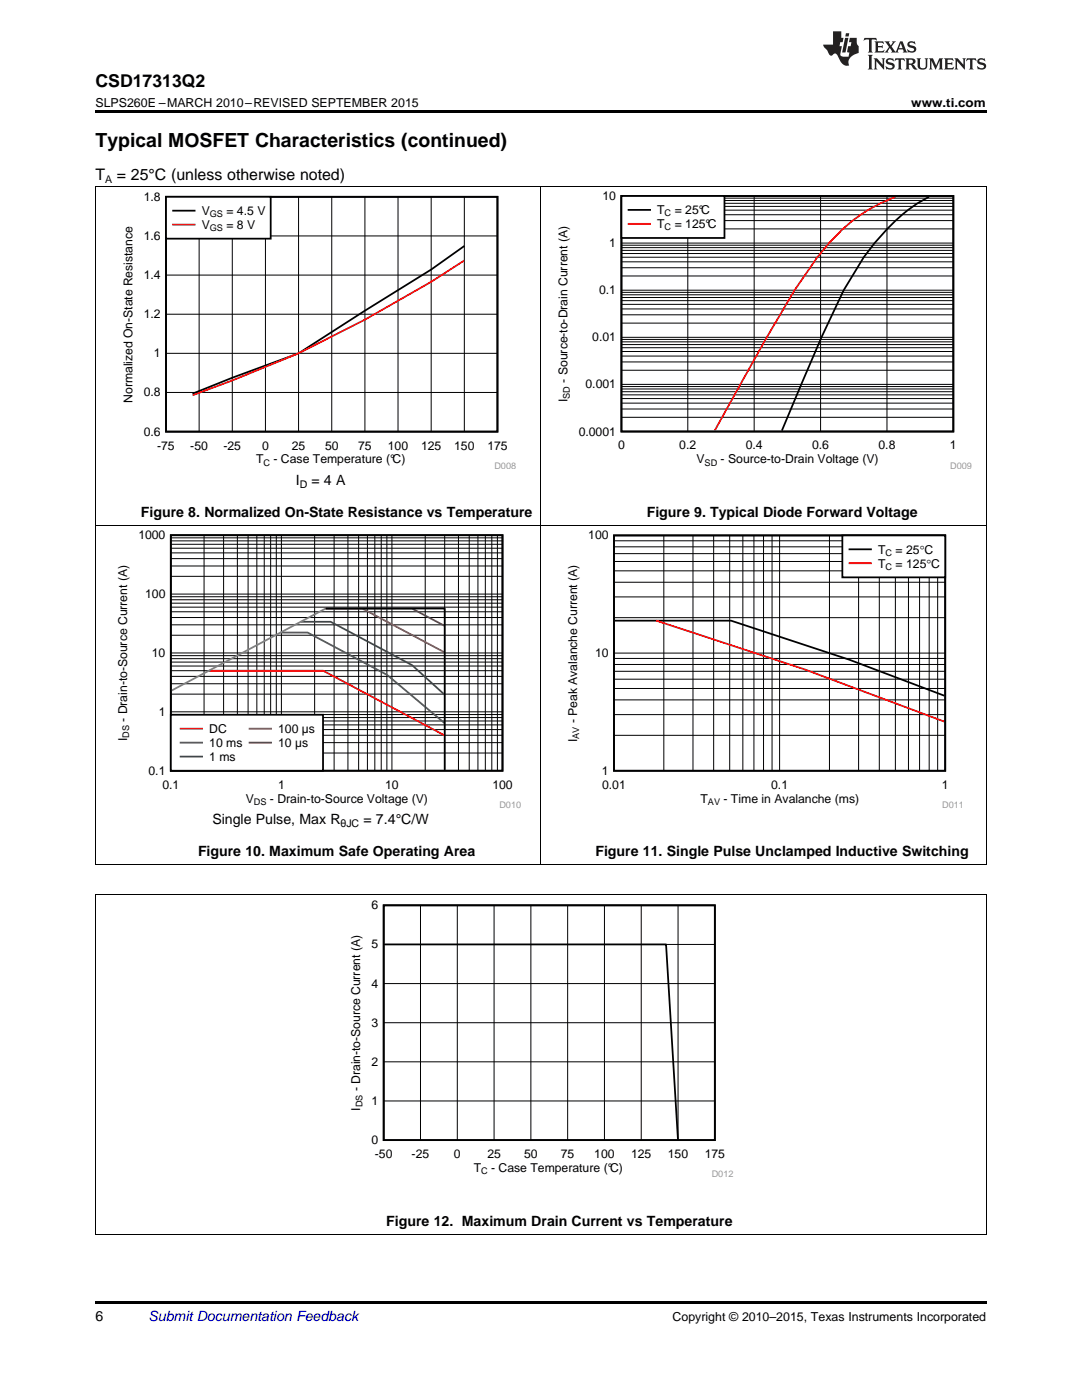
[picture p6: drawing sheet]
<svg xmlns="http://www.w3.org/2000/svg" width="216mm" height="279mm" viewBox="0 0 216 279" stroke-linecap="round" stroke-linejoin="round" font-family="sans-serif">
<path d="M19 246.3h.2zM196.7 246.3h.1zM19 259.7h177.8v.5h-177.8z" fill="#000"/>
<path d="M19.1 178.6v67.7M196.8 178.6v67.7M19 246.3h177.8" fill="none" stroke="#000" stroke-width=".2"/>
<path d="M69.6 179.7h76.7v55.3h-76.7z" fill-rule="evenodd" fill="#fff"/>
<path d="M76.6 180.7h66v46.8h-66zM76.7 188.5h56.2l2.4 38.9" fill="none" stroke="#000" stroke-width=".35"/>
<g fill="none" stroke="#000" stroke-width=".2">
<path d="M19.1 105v67.6M107.9 105v67.6M196.8 105v67.6M19 178.6h177.8M19 172.6h177.8M76.6 196.3h66.1M76.6 188.5h66.1M83.9 180.7v46.8M91.2 180.7v46.8M98.6 180.7v46.8M105.9 180.7v46.8M113.3 180.7v46.8"/>
<path d="M120.6 180.7v46.8M128 180.7v46.8M135.3 180.7v46.8M76.6 219.7h66.1M76.6 211.9h66.1M76.6 204.1h66.1"/>
</g>
<path d="M23 105.9h80.9v55.4h-80.9z" fill-rule="evenodd" fill="#fff"/>
<path d="M34.1 106.8h66.2v47h-66.2zM65 121.4h23.7v32.2" fill="none" stroke="#000" stroke-width=".35"/>
<g fill="none" stroke="#000" stroke-width=".2">
<path d="M34.1 119.7h66.2M34.1 119.1h66.2M34.1 118.6h66.2M34.1 115h66.2M34.1 113h66.2M34.1 111.5h66.2M34.1 110.3h66.2M34.1 109.4h66.2M34.1 108.6h66.2M34.1 107.9h66.2M34.1 107.3h66.2M40.7 106.8v47"/>
<path d="M44.6 106.8v47M47.4 106.8v47M49.5 106.8v47M51.2 106.8v47M52.7 106.8v47M54 106.8v47M55.1 106.8v47M56.2 106.8v47M62.8 106.8v47M66.7 106.8v47M69.4 106.8v47M71.6 106.8v47"/>
<path d="M73.3 106.8v47M74.8 106.8v47M76.1 106.8v47M77.2 106.8v47M78.2 106.8v47M84.8 106.8v47M88.7 106.8v47M91.5 106.8v47M93.6 106.8v47M95.4 106.8v47M96.8 106.8v47M98.1 106.8v47"/>
<path d="M99.2 106.8v47M34.1 138.5h66.2M34.1 136.5h66.2M34.1 135h66.2M34.1 133.9h66.2M34.1 132.9h66.2M34.1 132.1h66.2M34.1 131.5h66.2M34.1 130.9h66.2M34.1 130.3h66.2M34.1 126.8h66.2M34.1 124.7h66.2"/>
<path d="M34.1 123.2h66.2M34.1 122.1h66.2M34.1 121.2h66.2M34.1 120.4h66.2M34.1 150.3h66.2M34.1 148.2h66.2M34.1 146.7h66.2M34.1 145.6h66.2M34.1 144.7h66.2M34.1 143.9h66.2M34.1 143.2h66.2M34.1 142.6h66.2"/>
<path d="M34.1 142.1h66.2"/>
</g>
<path d="M41.7 133.9h22.8l24.2 12.9" fill="none" stroke="#f00" stroke-width=".35"/>
<path d="M56 126.2h5.4l15.8 8.5 11.5 9.6" fill="none" stroke="#295c75" stroke-width=".35"/>
<path d="M60 124.1h6l16.2 8.7 6.5 5.9" fill="none" stroke="#286b49" stroke-width=".35"/>
<path d="M65 121.4h7.3l16.4 8.8" fill="none" stroke="#9e3a3a" stroke-width=".35"/>
<path d="M65 121.4h17.2l6.5 3.5" fill="none" stroke="#68275f" stroke-width=".35"/>
<path d="M65 121.4l-30.8 16.4" fill="none" stroke="#808080" stroke-width=".35"/>
<path d="M34.1 142.6h30.4v11.2h-30.4z" fill-rule="evenodd" fill="#fff"/>
<path d="M34.1 142.6h30.4v11.2h-30.4z" fill="none" stroke="#000" stroke-width=".35"/>
<path d="M36 145.4h4.3" fill="none" stroke="#f00" stroke-width=".35"/>
<path d="M36 148.2h4.3" fill="none" stroke="#295c75" stroke-width=".35"/>
<path d="M36 151h4.3" fill="none" stroke="#286b49" stroke-width=".35"/>
<path d="M49.8 145.4h4.3" fill="none" stroke="#9e3a3a" stroke-width=".35"/>
<path d="M49.8 148.2h4.3" fill="none" stroke="#68275f" stroke-width=".35"/>
<path d="M112.8 105.9h79.2v55.4h-79.2z" fill-rule="evenodd" fill="#fff"/>
<path d="M122.5 106.9h66.1v46.9h-66.1zM122.7 123.9h23.2l23.6 7.8 18.9 7.1" fill="none" stroke="#000" stroke-width=".35"/>
<g fill="none" stroke="#000" stroke-width=".2">
<path d="M122.5 119.1h66.1M122.5 116.2h66.1M122.5 113.9h66.1M122.5 112.1h66.1M122.5 110.5h66.1M122.5 109.1h66.1M122.5 107.9h66.1M132.5 106.9v46.9M138.3 106.9v46.9M142.4 106.9v46.9M145.6 106.9v46.9M148.2 106.9v46.9"/>
<path d="M150.4 106.9v46.9M152.4 106.9v46.9M154.1 106.9v46.9M155.6 106.9v46.9M165.5 106.9v46.9M171.3 106.9v46.9M175.5 106.9v46.9M178.7 106.9v46.9M181.3 106.9v46.9M183.5 106.9v46.9M185.4 106.9v46.9M187.1 106.9v46.9"/>
<path d="M122.5 139.7h66.1M122.5 137.4h66.1M122.5 135.5h66.1M122.5 134h66.1M122.5 132.6h66.1M122.5 131.4h66.1M122.5 130.3h66.1M122.5 123.3h66.1M122.5 146.7h66.1M122.5 142.6h66.1"/>
</g>
<path d="M130.9 123.9l29.5 9.6 28 10.5" fill="none" stroke="#f00" stroke-width=".35"/>
<path d="M168.1 106.9h20.5v8.3h-20.5z" fill-rule="evenodd" fill="#fff"/>
<path d="M168.1 106.9h20.5v8.3h-20.5zM169.5 109.6h4.3" fill="none" stroke="#000" stroke-width=".35"/>
<path d="M169.5 112.4h4.3" fill="none" stroke="#f00" stroke-width=".35"/>
<path d="M19.1 37.2v67.8M107.9 37.2v67.8M196.8 37.2v67.8M19 104.9h177.8" fill="none" stroke="#000" stroke-width=".2"/>
<path d="M24.1 38.4h78.8v55.2h-78.8z" fill-rule="evenodd" fill="#fff"/>
<path d="M33.1 39.3h66.2v46.8h-66.2zM92.7 49.1l-6.7 4.7-13.2 8.2-13.2 8.5-13.2 4.9-8 3.2" fill="none" stroke="#000" stroke-width=".35"/>
<g fill="none" stroke="#000" stroke-width=".2">
<path d="M39.7 39.3v46.8M46.4 39.3v46.8M53 39.3v46.8M59.6 39.3v46.8M66.2 39.3v46.8M72.8 39.3v46.8M79.4 39.3v46.8M86 39.3v46.8M92.7 39.3v46.8M33.1 54.9h66.2M33.1 47.1h66.2M33.1 78.3h66.2"/>
<path d="M33.1 70.5h66.2M33.1 62.7h66.2"/>
</g>
<path d="M92.7 52l-6.7 4.2-13.2 7.6-13.2 6.7-13.2 5.4-8 3" fill="none" stroke="#f00" stroke-width=".35"/>
<path d="M33.1 39.3h20.9v8.3h-20.9z" fill-rule="evenodd" fill="#fff"/>
<path d="M33.1 39.3h20.9v8.3h-20.9zM34.5 42h4.3" fill="none" stroke="#000" stroke-width=".35"/>
<path d="M34.5 44.8h4.3" fill="none" stroke="#f00" stroke-width=".35"/>
<path d="M110.9 38.2h83v55.4h-83z" fill-rule="evenodd" fill="#fff"/>
<path d="M124 39.1h66.2v47h-66.2zM185.4 39.3a34.1 34.1 0 0 0-10.9 9.2l-2.1 2.8-4 6.6-4.5 9.4-7.9 18.6" fill="none" stroke="#000" stroke-width=".35"/>
<g fill="none" stroke="#000" stroke-width=".2">
<path d="M124 39.5h66.2M137.2 39.1v47M150.5 39.1v47M163.7 39.1v47M177 39.1v47M124 59.4h66.2M124 58.8h66.2M124 58.3h66.2M124 57.9h66.2M124 55.1h66.2M124 53.4h66.2M124 52.3h66.2"/>
<path d="M124 51.3h66.2M124 50.6h66.2M124 50h66.2M124 49.4h66.2M124 48.9h66.2M124 48.5h66.2M124 45.7h66.2M124 44h66.2M124 42.9h66.2M124 41.9h66.2M124 41.2h66.2M124 40.6h66.2"/>
<path d="M124 40h66.2M124 79.5h66.2M124 78.8h66.2M124 78.2h66.2M124 77.6h66.2M124 77.1h66.2M124 76.7h66.2M124 73.9h66.2M124 72.2h66.2M124 71.1h66.2M124 70.2h66.2M124 69.4h66.2"/>
<path d="M124 68.8h66.2M124 68.2h66.2M124 67.7h66.2M124 67.3h66.2M124 64.5h66.2M124 62.8h66.2M124 61.7h66.2M124 60.7h66.2M124 60h66.2M124 83.3h66.2M124 81.6h66.2M124 80.5h66.2"/>
</g>
<path d="M178.7 39.3a33.6 33.6 0 0 0-15.6 12l-4.6 6.6-5.5 9.4-10.4 18.6" fill="none" stroke="#f00" stroke-width=".35"/>
<path d="M124 39.1h20.6v8.4h-20.6z" fill-rule="evenodd" fill="#fff"/>
<path d="M124 39.1h20.6v8.4h-20.6zM125.4 41.9h4.3" fill="none" stroke="#000" stroke-width=".35"/>
<path d="M125.4 44.7h4.3" fill="none" stroke="#f00" stroke-width=".35"/>
<path d="M19 37.2h177.8" fill="none" stroke="#000" stroke-width=".2"/>
<path d="M19 22h177.8v.5h-177.8z" fill="#000"/>
<g fill="#231f20">
<path d="M172.5 7.6l-.1 .5 .4-.2h.6v.1v2.1l-.2 .4h.9l-.2-.4v-2.1l.1-.1h.5l.5 .2-.2-.5zM174.5 8.3l.2 .3v1.5l-.2 .4h1.8l.2-.6a1.04 1.04 0 0 1-1.3 .2v-.7h.6l.3 .2v-.6l-.3 .2h-.6v-.6l.8-.1 .4 .3-.2-.5zM176.5 8.3l.9 1.1-.9 1.1h.8l-.2-.2 .4-.7 .5 .7-.2 .2h1.5l-.2-.2 .2-.4h.9l.1 .4-.2 .2h1l-.3-.3-.7-1.9h-.5l-.9 2-.8-1 .9-1h-.8l.1 .3-.4 .5-.3-.6 .1-.2zM179.7 8.6l.4 1h-.7zM181.3 8.4a.63 .63 0 0 0-.2 .7 .63 .63 0 0 0 .6 .4l.6 .2 .1 .2a.75 .75 0 0 1-.7 .4 .75 .75 0 0 1-.6-.5l.1 .7 .1-.1a1.11 1.11 0 0 0 1.5-.6 1.13 1.13 0 0 0-1.2-.8l-.1-.4a1.04 1.04 0 0 1 1.2 .2l-.2-.5-.2 .1-.4-.2zM173.2 10.9l.2 .4v2.2l-.2 .4h1l-.3-.4v-2.2l.3-.4zM174.3 11.6l.3 .4v1.5l-.3 .4h.8l-.2-.4v-1.3l1.5 1.7v-1.9l.2-.4h-.7l.2 .4v.9l-1.1-1.3zM177 11.8a.62 .62 0 0 0-.2 .7 .62 .62 0 0 0 .6 .4l.6 .1 .1 .3a.76 .76 0 0 1-.7 .3 .76 .76 0 0 1-.7-.4l.2 .7 .1-.1a1.11 1.11 0 0 0 1.5-.6 1.13 1.13 0 0 0-1.2-.8l-.1-.4a1.04 1.04 0 0 1 1.2 .2l-.2-.6-.2 .1-.5-.1zM178.7 11.6l-.2 .6a.61 .61 0 0 1 .8-.3v1.6l-.2 .4h.9l-.2-.4v-1.6a.63 .63 0 0 1 .7 .3l-.1-.6zM180.6 11.6l.3 .4v1.5l-.3 .4h1l-.2-.2-.1-.8 .6 .2a.76 .76 0 0 0 1.2 .7l-1-1a.58 .58 0 0 0 .6-.5 .58 .58 0 0 0-.5-.6zM181.4 11.9h.1a.45 .45 0 0 1 .5 .1 .45 .45 0 0 1 .1 .5l-.8 .2zM182.9 11.6l.2 .2a2.17 2.17 0 0 0 .3 1.9 .99 .99 0 0 0 1.6-.6v-1.1l.2-.4h-.7l.2 .2a1.92 1.92 0 0 1-.2 1.8 .6 .6 0 0 1-.9-.5v-1.1l.2-.4zM185.4 11.6l.2 .4v1.5l-.2 .4h.7l-.2-.4v-1.4l.8 1.8 .8-1.8v1.4l-.2 .4h.9l-.2-.4v-1.5l.2-.4h-.8l-.6 1.5-.6-1.5zM188.4 11.6l.2 .4v1.5l-.2 .4h1.8l.1-.6a1.04 1.04 0 0 1-1.2 .1v-.6h.5l.4 .2v-.6l-.4 .2h-.5v-.7h.8l.3 .3-.1-.6zM190.5 11.6l.2 .4v1.5l-.2 .4h.7l-.2-.4v-1.3l1.5 1.7v-1.9l.2-.4h-.7l.2 .4v.9l-1.1-1.3zM192.9 11.6l-.1 .6a.61 .61 0 0 1 .7-.3l.1 1.6-.3 .4h1l-.3-.4 .1-1.6a.63 .63 0 0 1 .7 .3l-.1-.6zM195.2 11.8a.62 .62 0 0 0-.2 .7 .62 .62 0 0 0 .6 .4l.6 .1 .1 .3a.76 .76 0 0 1-.7 .3 .76 .76 0 0 1-.6-.4l.1 .7 .1-.1a1.11 1.11 0 0 0 1.6-.6 1.13 1.13 0 0 0-1.3-.8l-.1-.4a1.04 1.04 0 0 1 1.2 .2l-.1-.6-.2 .1-.5-.1z"/>
<path d="M166.2 6.3v2.6h-1.9v.4l.8 .9a.91 .91 0 0 0 1 .8 .56 .56 0 0 1 .5-.3 .56 .56 0 0 1 .5 .3l.4 .8a1.53 1.53 0 0 0 1.9 1.2 1.54 1.54 0 0 1 1-2.1l.9-.3v-1.4a1.52 1.52 0 0 1-.4-1.6h-1.3l-.2 .8h.5l-.2 .8h-.5l-.1 1v.2l.4 .1-.2 .8a1.93 1.93 0 0 1-1.6-.3l.3-1.8h-.5l.2-.8h.4l.2-.8h-.4v-1.3zM168.6 7.6l-.6 2.9h.7l.6-2.9zM168.8 6.6l-.1 .7h.6l.2-.7z"/>
</g>
<text font-size="3.9" x="19" y="29.3">Typical MOSFET Characteristics (continued)</text>
<text font-size="3.5" x="19" y="17.3">CSD17313Q2</text>
<g font-size="3.2">
<text x="19" y="36">T</text>
<text x="23.3" y="36">= 25°C (unless otherwise noted)</text>
</g>
<g font-size="2.8">
<text x="59" y="96.8">I</text>
<text x="62.2" y="96.8">= 4 A</text>
<text x="28.1" y="103.2">Figure 8. Normalized On-State Resistance vs Temperature</text>
<text x="129" y="103.2">Figure 9. Typical Diode Forward Voltage</text>
<text x="42.4" y="164.5">Single Pulse, Max R</text>
<text x="72.5" y="164.5">= 7.4°C/W</text>
<text x="39.5" y="170.9">Figure 10. Maximum Safe Operating Area</text>
<text x="118.8" y="170.9">Figure 11. Single Pulse Unclamped Inductive Switching</text>
<text x="77.1" y="244.6">Figure 12. Maximum Drain Current vs Temperature</text>
<text x="19" y="263.6">6</text>
</g>
<text font-size="2.8" fill="#0000c8" x="29.6" y="263.6">Submit Documentation Feedback</text>
<g font-size="2.5">
<text x="19" y="21.4">SLPS260E –MARCH 2010–REVISED SEPTEMBER 2015</text>
<text x="181.8" y="21.4">www.ti.com</text>
<text x="134.2" y="263.6">Copyright © 2010–2015, Texas Instruments Incorporated</text>
</g>
<g font-size="2.4">
<text x="28.7" y="40.1">1.8</text>
<text x="120.2" y="39.9">10</text>
<text x="28.7" y="47.9">1.6</text>
<text x="40.3" y="42.9">V</text>
<text x="40.3" y="45.7">V</text>
<text x="45.2" y="42.9">= 4.5 V</text>
<text x="45.2" y="45.7">= 8 V</text>
<text x="131.1" y="42.8">T</text>
<text x="131.1" y="45.5">T</text>
<text x="134.6" y="42.8">= 25°C</text>
<text x="134.6" y="45.5">= 125°C</text>
<text x="121.6" y="49.3">1</text>
<text x="28.7" y="55.7">1.4</text>
<text x="119.5" y="58.7">0.1</text>
<text x="28.7" y="63.5">1.2</text>
<text x="30.7" y="71.3">1</text>
<text x="118.2" y="68.1">0.01</text>
<text x="113.3" y="76.4" transform="rotate(-90 113.3 76.4)">- Source-to-Drain Current (A)</text>
<text x="116.8" y="77.5">0.001</text>
<text x="26.4" y="80.4" transform="rotate(-90 26.4 80.4)">Normalized On-State Resistance</text>
<text x="28.7" y="79.1">0.8</text>
<text x="113.3" y="80.3" transform="rotate(-90 113.3 80.3)">I</text>
<text x="28.7" y="86.9">0.6</text>
<text x="31.4" y="89.7">-75</text>
<text x="38" y="89.7">-50</text>
<text x="44.6" y="89.7">-25</text>
<text x="52.3" y="89.7">0</text>
<text x="58.2" y="89.7">25</text>
<text x="64.9" y="89.7">50</text>
<text x="71.5" y="89.7">75</text>
<text x="77.4" y="89.7">100</text>
<text x="84" y="89.7">125</text>
<text x="90.6" y="89.7">150</text>
<text x="97.2" y="89.7">175</text>
<text x="115.5" y="86.9">0.0001</text>
<text x="123.3" y="89.7">0</text>
<text x="135.5" y="89.7">0.2</text>
<text x="148.8" y="89.7">0.4</text>
<text x="162" y="89.7">0.6</text>
<text x="175.3" y="89.7">0.8</text>
<text x="189.6" y="89.7">1</text>
<text x="51.1" y="92.5">T</text>
<text x="54.6" y="92.5">- Case Temperature (°C)</text>
<text x="139" y="92.5">V</text>
<text x="143.8" y="92.5">- Source-to-Drain Voltage (V)</text>
<text x="27.6" y="107.6">1000</text>
<text x="117.4" y="107.7">100</text>
<text x="175.2" y="110.5">T</text>
<text x="175.2" y="113.3">T</text>
<text x="178.7" y="110.5">= 25</text>
<text x="178.7" y="113.3">= 125q</text>
<text x="183.5" y="110.5">qC</text>
<text x="185.8" y="113.3">C</text>
<text x="29" y="119.4">100</text>
<text x="30.3" y="131.1">10</text>
<text x="118.7" y="131.1">10</text>
<text x="31.7" y="142.9">1</text>
<text x="25.4" y="148" transform="rotate(-90 25.4 148)">I</text>
<text x="25.4" y="144.1" transform="rotate(-90 25.4 144.1)">- Drain-to-Source Current (A)</text>
<text x="41.8" y="146.3">DC</text>
<text x="41.8" y="149.1">10 ms</text>
<text x="55.5" y="146.3">100 µs</text>
<text x="55.5" y="149.1">10 µs</text>
<text x="115.2" y="148.1" transform="rotate(-90 115.2 148.1)">I</text>
<text x="115.2" y="144.3" transform="rotate(-90 115.2 144.3)">- Peak Avalanche Current (A)</text>
<text x="29.6" y="154.6">0.1</text>
<text x="41.8" y="151.9">1 ms</text>
<text x="120.1" y="154.6">1</text>
<text x="32.4" y="157.4">0.1</text>
<text x="49" y="160.2">V</text>
<text x="53.9" y="160.2">- Drain-to-Source Voltage (V)</text>
<text x="55.5" y="157.4">1</text>
<text x="76.9" y="157.4">10</text>
<text x="98.2" y="157.4">100</text>
<text x="120.1" y="157.4">0.01</text>
<text x="139.8" y="160.2">T</text>
<text x="144.4" y="160.2">- Time in Avalanche (ms)</text>
<text x="153.9" y="157.4">0.1</text>
<text x="187.9" y="157.4">1</text>
<text x="74.1" y="181.5">6</text>
<text x="74.1" y="189.3">5</text>
<text x="74.1" y="197.1">4</text>
<text x="74.1" y="204.9">3</text>
<text x="74.1" y="212.7">2</text>
<text x="71.9" y="221.7" transform="rotate(-90 71.9 221.7)">I</text>
<text x="71.9" y="217.8" transform="rotate(-90 71.9 217.8)">- Drain-to-Source Current (A)</text>
<text x="74.1" y="220.5">1</text>
<text x="74.1" y="228.3">0</text>
<text x="74.8" y="231.1">-50</text>
<text x="82.1" y="231.1">-25</text>
<text x="90.6" y="231.1">0</text>
<text x="94.5" y="233.9">T</text>
<text x="97.2" y="231.1">25</text>
<text x="98" y="233.9">- Case Temperature (°C)</text>
<text x="104.6" y="231.1">50</text>
<text x="111.9" y="231.1">75</text>
<text x="118.6" y="231.1">100</text>
<text x="125.9" y="231.1">125</text>
<text x="133.3" y="231.1">150</text>
<text x="140.6" y="231.1">175</text>
</g>
<g font-size="2.1">
<text x="21" y="36.6">A</text>
<text x="59.8" y="97.4">D</text>
<text x="67.9" y="165.1">θJC</text>
</g>
<g font-size="1.8">
<text x="41.9" y="43.3">GS</text>
<text x="41.9" y="46.1">GS</text>
<text x="132.6" y="43.2">C</text>
<text x="132.6" y="46">C</text>
<text x="113.7" y="79.6" transform="rotate(-90 113.7 79.6)">SD</text>
<text x="52.6" y="92.9">C</text>
<text x="140.6" y="92.9">SD</text>
<text x="176.7" y="110.9">C</text>
<text x="176.7" y="113.7">C</text>
<text x="25.8" y="147.3" transform="rotate(-90 25.8 147.3)">DS</text>
<text x="115.6" y="147.4" transform="rotate(-90 115.6 147.4)">AV</text>
<text x="50.7" y="160.6">DS</text>
<text x="141.3" y="160.6">AV</text>
<text x="72.3" y="221" transform="rotate(-90 72.3 221)">DS</text>
<text x="96" y="234.3">C</text>
</g>
<g font-size="1.8" fill="#999">
<text x="98.7" y="93.5">D008</text>
<text x="189.6" y="93.5">D009</text>
<text x="99.7" y="161.2">D010</text>
<text x="188" y="161.2">D011</text>
<text x="142" y="234.9">D012</text>
</g>
</svg>
